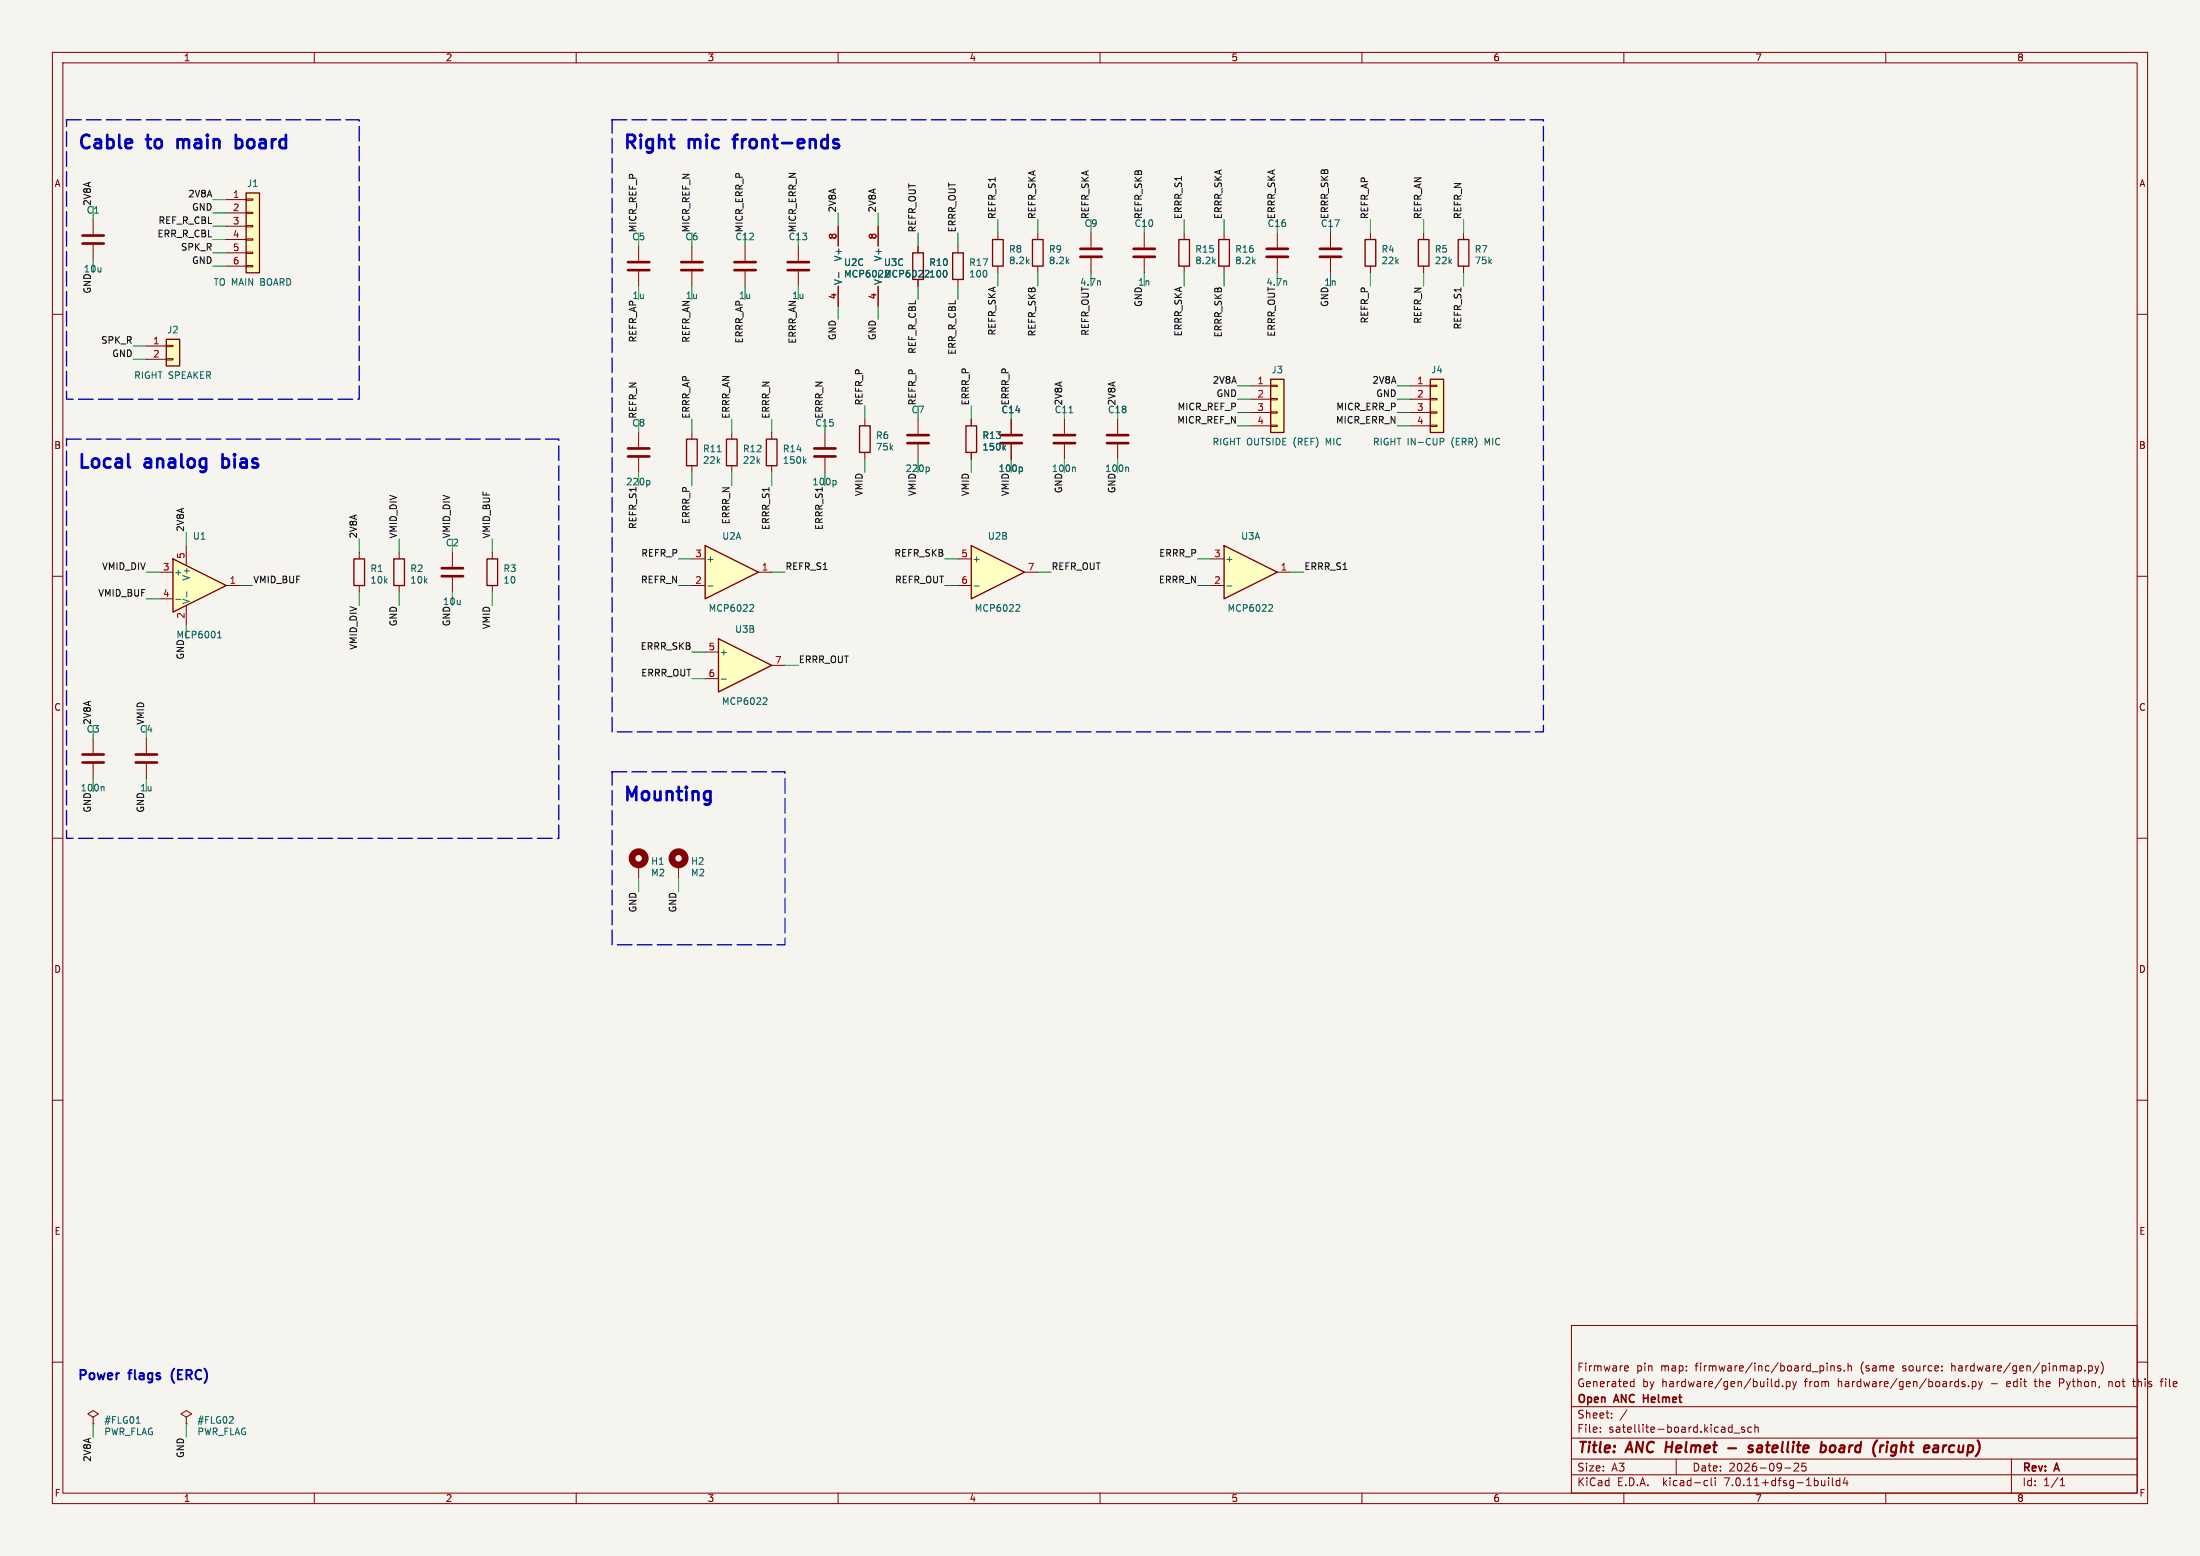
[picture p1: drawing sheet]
<svg xmlns="http://www.w3.org/2000/svg" width="420mm" height="297mm" viewBox="0 0 420 297" stroke-linecap="round" stroke-linejoin="round" font-family="sans-serif">
<path d="M0 0h420v297h-420z" fill="#f5f4ef" stroke="#f5f4ef" stroke-width=".19"/>
<g fill="none" stroke="#840000" stroke-width=".19">
<path d="M10 10h400v277h-400zM12 12h396v273h-396zM60 10v2M110 10v2M160 10v2M210 10v2M260 10v2M310 10v2M360 10v2M10 60h2M167.6 43.2v3.8M167.6 54.6v3.8"/>
<path d="M198.1 44.5v1.2M198.1 50.8v1.3M408 60h2M10 110h2M408 110h2M10 160h2M408 160h2M10 210h2M408 210h2M10 260h2M300 253h108v32h-108zM401.1 260a1.72 1.72 0 0 1 0 2.3"/>
<path d="M408 260h2M300 278.5h108M300 274.5h108M300 268.5h108M305.5 273.2v.2M305.5 272.5v.1M307.7 270.5v.2M307.7 269.8v.1M310.2 260.8l.5-.1 .2 .3-.7 .2M310.2 261.6h.6M310.6 269.1l-1.3 1.9M311.4 264.6h.5"/>
<path d="M311.4 263.8h.5M311.9 263.2v1.5M320 278.5v3M331 273.5h1.2M333 272.5l-.3-.1-.3 .2 .1 .2 .5 .2v.3h-.6M334.4 272.5l-.5-.1-.2 .3 .1 .6h.6M335 272.5l.2-.1 .4 .1 .1 .9M335 271.9v1.5M339.6 263.8l-.4-.1-.3 .3 .1 .6h.6M339.6 263.2v1.5M340.3 264.5v.2M341 263.8l.4-.1 .3 .3-.1 .6h-.6"/>
<path d="M341 263.7v1.5M342.2 263.7l.4 1M342.5 279.4l.6-.1 .2 .1 .1 .3-1 1.1h1M342.6 264.7l-.4 .5M342.9 263.7l-.3 1M344.7 279.3h-.7l-.1 .7 .3-.1h.5l.1 .2-.1 .5-.2 .2-.6-.2M348.8 260.2v.1M348.8 260.7v1M349.5 260.8l.2-.1 .4 .1 .1 .9M349.5 260.7v1M351.4 260.8l-.4-.1-.2 .2 .1 .2 .5 .2v.3h-.6M352.1 261.5v.2"/>
<path d="M352.8 260.8l.2-.1 .4 .1v.9M352.8 260.2v1.5M375.1 263.8l-.4-.1-.2 .2 .1 .2 .5 .2v.3h-.6M375.8 264.5v.2M376.5 263.8l.4-.1 .3 .3-.1 .6h-.6M376.5 263.7v1.5M377.7 263.7l.4 1M378.1 264.7l-.4 .5M378.4 263.7l-.3 1M384 278.5v6.5M388.3 263.7h.6M393.2 264h.5"/>
<path d="M393.7 263.2h-.5v1.5M397.3 260.8v.7M398 261.5v.2M398.7 260.8l.5-.1 .2 .3-.1 .6h-.6M398.7 260.7v1.5M399.9 260.7l.4 1M400.3 261.7l-.4 .5M400.7 260.7l-.4 1M402.6 263.7v1M403 263.7l-.4 .1M407.1 263.7h.6M407.3 263.2v1.3l.4 .2"/>
<path d="M412.4 263.7h.5M412.9 263.2l-.3 .2v1.3M60 285v2M110 285v2M160 285v2M210 285v2M260 285v2M300 281.5h108M310 285v2M325.6 282.6l.4 .1M326 283.5l-.4 .1M326.7 282.1v1.3l.2 .2"/>
<path d="M327.4 282.1v.1M327.4 282.6v1M340.7 280.2h1.2M349.1 282.1v.1M349.1 282.6v1M349.8 282.1v1.3l.2 .2M351.2 282.7l-.4-.1-.3 .3 .2 .6h.5M351.2 282.1v1.5M352.2 282l-.3 1.1h.9M352.6 282.6v1M360 285v2M393.3 283.6h.9"/>
<path d="M393.3 282.5l.4-.4v1.5"/>
</g>
<g fill="none" stroke="#840000" stroke-width=".4">
<path d="M329.9 276.4h1.5M334.6 276a.49 .49 0 0 0-.8 .3l.1 .1 .5 .1 .2 .3-.3 .4-.6-.1M335.5 276.5l-.1 .4 .2 .3M347.7 276h.7l.2 .3-.1 .5a.66 .66 0 0 1-.8 .4M347.8 275.2l-.3 2M350.1 275.9a.62 .62 0 0 0-.7 .4v.7a.52 .52 0 0 0 .7 .1M358.4 274.9l-.1 .1M360.3 275.9l-.2 1.3M360.3 275.2v.2M369.8 275.9l.2 .3-.1 1M370 276.3l-.2 .1M371 275.9l-.1 1.3"/>
<path d="M371.6 275.9l-.4 .1-.2 .3"/>
</g>
<path d="M313.8 266.2v1.5M313.8 266.9h.8" fill="none" stroke="#840000" stroke-width=".3"/>
<path d="M197.1 45.7h2v5.1h-2z" fill="none" stroke="#840000" stroke-width=".25"/>
<path d="M176.8 51.6h.3M177.3 52.2l-.7 .7h.7" fill="none" stroke="#006464" stroke-width=".19"/>
<path d="M137.2 121.9l10.1 5.1-10.1 5.1z" fill="#ffffc2"/>
<path d="M174.2 48.3h2.1v5h-2.1zM137.2 121.9l10.1 5.1-10.1 5.1z" fill="none" stroke="#840000" stroke-width=".25"/>
<path d="M175.3 47v1.3M175.3 53.3v1.3M208.3 44.5v2.7M208.3 49.3v2.8M213.4 80v2.8M213.4 84.8v2.8M134.6 124.5h2.6M134.6 129.5h2.6M147.3 127h2.6" fill="none" stroke="#840000" stroke-width=".19"/>
<path d="M210 53.7l.1 .7M215.3 89.2l.1 .1v.7M137.7 129.6h1M145.9 133.2h.4l.1 .4-.8 .9h.8" fill="none" stroke="#006464" stroke-width=".19"/>
<path d="M206.2 49h4.1M206.2 47.5h4.1M211.3 84.6h4.1M211.3 83.1h4.1" fill="none" stroke="#840000" stroke-width=".51"/>
<path d="M185.4 104.1l10.2 5.1-10.2 5.1z" fill="#ffffc2"/>
<path d="M185.4 104.1l10.2 5.1-10.2 5.1z" fill="none" stroke="#840000" stroke-width=".25"/>
<path d="M182.9 106.7h2.5M182.9 111.8h2.5M195.6 109.2h2.5" fill="none" stroke="#840000" stroke-width=".19"/>
<path d="M185.9 111.9h1M194.1 115.4l.5 .1 .1 .3-.8 .9h.8" fill="none" stroke="#006464" stroke-width=".19"/>
<path d="M233.7 104.1l10.1 5.1-10.1 5.1z" fill="#ffffc2"/>
<path d="M47 36.8h2.5v15.3h-2.5zM181.9 48.3h2v5h-2zM189.5 45.7h2v5.1h-2zM278.4 45.7h2v5.1h-2zM31.7 64.8h2.6v5.1h-2.6zM242.6 72.4h2.5v10.2h-2.5zM273 72.4h2.6v10.2h-2.6zM138.7 83.8h2v5.1h-2zM146.3 83.8h2v5.1h-2zM164.1 81.3h2v5.1h-2zM184.4 81.3h2v5.1h-2zM233.7 104.1l10.1 5.1-10.1 5.1z" fill="none" stroke="#840000" stroke-width=".25"/>
<g fill="none" stroke="#840000" stroke-width=".19">
<path d="M43.2 38.1h3.8M47 38h1.3v.2h-1.3zM43.2 40.6h3.8M43.2 43.2h3.8M43.2 45.7h3.8M43.2 48.3h3.8M43.2 50.8h3.8M47 50.7h1.3v.2h-1.3zM47 48.1h1.3v.3h-1.3zM47 45.6h1.3v.2h-1.3zM47 43.1h1.3v.2h-1.3zM47 40.5h1.3v.3h-1.3z"/>
<path d="M121.9 47v2.8M121.9 51.8v2.8M182.9 47v1.3M182.9 53.3v1.3M190.5 44.5v1.2M190.5 50.8v1.3M218.4 44.5v2.7M218.4 49.3v2.8M279.4 44.5v1.2M279.4 50.8v1.3M27.9 66h3.8M27.9 68.6h3.8"/>
<path d="M31.7 68.5h1.3v.2h-1.3zM31.7 65.9h1.3v.3h-1.3zM238.8 73.7h3.8M238.8 76.2h3.8M238.8 78.7h3.8M242.6 78.6h1.2v.3h-1.2zM242.6 76.1h1.2v.2h-1.2zM242.6 73.5h1.2v.3h-1.2zM269.2 73.7h3.8M269.2 76.2h3.8M269.2 78.7h3.8M273 78.6h1.3v.3h-1.3z"/>
<path d="M273 76.1h1.3v.2h-1.3zM273 73.5h1.3v.3h-1.3zM139.7 82.6v1.2M139.7 88.9v1.3M147.3 82.6v1.2M147.3 88.9v1.3M157.5 82.6v2.7M157.5 87.4v2.8M165.1 80v1.3M165.1 86.4v1.2M175.3 80v2.8M175.3 84.8v2.8"/>
<path d="M185.4 80v1.3M185.4 86.4v1.2M238.8 81.3h3.8M242.6 81.2h1.2v.2h-1.2zM269.2 81.3h3.8M273 81.2h1.3v.2h-1.3zM231.1 111.8h2.6M231.1 106.7h2.6M243.8 109.2h2.6"/>
</g>
<path d="M153.5 88l.4 .4M153.9 87.6l-.5 .5M159.4 91.7l.2 .2v.4l-.2 .2M177.2 89.2l.2 .2v.4l-.2 .2M191.6 85.4l.4 .5M192 85.1l-.5 .4M274.9 83.7h.5l.3 .2-.2 .4h-.6M234.2 111.9h1M242.4 115.4l.4 .1 .1 .3-.8 .9h.8" fill="none" stroke="#006464" stroke-width=".19"/>
<path d="M119.9 51.6h4.1M119.9 50h4.1M216.4 49h4.1M216.4 47.5h4.1M155.4 87.1h4.1M155.4 85.6h4.1M173.2 84.6h4.1M173.2 83.1h4.1" fill="none" stroke="#840000" stroke-width=".51"/>
<g fill="#ffffc2" stroke="#ffffc2" stroke-width=".19">
<path d="M47 36.8h2.5v15.3h-2.5z"/>
<path d="M242.6 72.4h2.5v10.2h-2.5z"/>
<path d="M273 72.4h2.6v10.2h-2.6z"/>
<path d="M31.7 64.8h2.6v5.1h-2.6z"/>
</g>
<path d="M134.6 104.1l10.2 5.1-10.2 5.1z" fill="#ffffc2"/>
<path d="M131.1 83.8h2v5.1h-2zM134.6 104.1l10.2 5.1-10.2 5.1z" fill="none" stroke="#840000" stroke-width=".25"/>
<g fill="none" stroke="#840000" stroke-width=".19">
<path d="M17.8 41.9v2.8M17.8 46.7v2.8M132.1 47v2.8M132.1 51.8v2.8M142.2 47v2.8M142.2 51.8v2.8M152.4 47v2.8M152.4 51.8v2.8M160 43.2v3.8M160 54.6v3.8M121.9 82.6v2.7M121.9 87.4v2.8"/>
<path d="M132.1 82.6v1.2M132.1 88.9v1.3M193 80v2.8M193 84.8v2.8M203.2 80v2.8M203.2 84.8v2.8M132.1 111.8h2.5M132.1 106.7h2.5M144.8 109.2h2.5M129.5 165.1v2.5M35.6 270.5l1-.6-1-.7-1.1 .7 1.1 .6v1.3M35.6 271.8h.1"/>
</g>
<path d="M160.1 52v1M204.1 78.8h.7M123.8 91.7l.3 .2v.4l-.3 .2M136.9 86.2h.8M194.9 89.2l.3 .2v.4l-.3 .2M205.1 89.2l.2 .1v.7M135.1 111.9h1M143.3 115.4l.5 .1 .1 .3-.8 .9h.8M43.7 271.7h.8M44.5 270.5v.4" fill="none" stroke="#006464" stroke-width=".19"/>
<g fill="none" stroke="#840000" stroke-width=".51">
<path d="M15.7 46.5h4.1M15.7 45h4.1M130 51.6h4.1M130 50h4.1M140.2 51.6h4.1M140.2 50h4.1M150.4 51.6h4M150.4 50h4M119.9 87.1h4.1M119.9 85.6h4.1M191 84.6h4.1M191 83.1h4.1"/>
<path d="M201.2 84.6h4M201.2 83.1h4"/>
</g>
<circle cx="129.5" cy="163.8" r="1.27" fill="none" stroke="#840000" stroke-width="1.3"/>
<path d="M33 106.7l10.2 5.1-10.2 5z" fill="#ffffc2"/>
<path d="M225 45.7h2.1v5.1h-2.1zM232.7 45.7h2v5.1h-2zM260.6 45.7h2v5.1h-2zM270.8 45.7h2v5.1h-2zM33 106.7l10.2 5.1-10.2 5zM67.6 106.7h2v5.1h-2zM75.2 106.7h2v5.1h-2zM93 106.7h2v5.1h-2z" fill="none" stroke="#840000" stroke-width=".25"/>
<g fill="none" stroke="#840000" stroke-width=".19">
<path d="M160 43.2v3.8M160 54.6v3.8M167.6 43.2v3.8M167.6 54.6v3.8M175.3 47v1.3M175.3 53.3v1.3M226.1 44.5v1.2M226.1 50.8v1.3M233.7 44.5v1.2M233.7 50.8v1.3M243.8 44.5v2.7M243.8 49.3v2.8"/>
<path d="M254 44.5v2.7M254 49.3v2.8M261.6 44.5v1.2M261.6 50.8v1.3M271.8 44.5v1.2M271.8 50.8v1.3M185.4 80v1.3M185.4 86.4v1.2M193 80v2.8M193 84.8v2.8M30.5 109.2h2.5M30.5 114.3h2.5"/>
<path d="M35.6 104.1v3.9M35.6 115.6v3.8M43.2 111.8h2.5M68.6 105.4v1.3M68.6 111.8v1.2M76.2 105.4v1.3M76.2 111.8v1.2M86.4 105.4v2.8M86.4 110.2v2.8M94 105.4v1.3M94 111.8v1.2M17.8 141v2.8"/>
<path d="M17.8 145.8v2.8M27.9 141v2.8M27.9 145.8v2.8M121.9 165.1v2.5M17.8 270.5l1-.6-1-.7-1 .7 1 .6v1.3M17.8 271.8h.1"/>
</g>
<g fill="none" stroke="#006464" stroke-width=".19">
<path d="M160.1 52v1M176.8 51.6h.3M177.3 52.2l-.7 .7h.7M245.6 53.7v.7M191.6 85.4l.4 .5M192 85.1l-.5 .4M194.9 89.2l.3 .2v.4l-.3 .2M33.5 114.4h1M35.7 113v1M41.5 121.8h.8M41.7 120.8l.2-.3v1.3M19.7 150.1l.2 .2v.7"/>
<path d="M26 271.7h.7"/>
</g>
<path d="M241.8 49h4.1M241.8 47.5h4.1M252 49h4M252 47.5h4M84.3 110h4.1M84.3 108.5h4.1M15.7 145.5h4.1M15.7 144h4.1M25.9 145.5h4.1M25.9 144h4.1" fill="none" stroke="#840000" stroke-width=".51"/>
<circle cx="121.9" cy="163.8" r="1.27" fill="none" stroke="#840000" stroke-width="1.3"/>
<path d="M33.9 26.6v1.7M34 26.7l-.1 .1M45 25.7v2.6M45 26.7l.8-.1 .3 .2M46.1 28l-.3 .3-.8-.1M139.9 26.6h.9M159.8 27.4l.4 .4-.1 .4-.3 .1M159.8 26.6l.3 .1M42.5 86.7v2.5M42.5 89.1l.2 .1M42.7 87.5l-.2 .2" fill="none" stroke="#0000c2" stroke-width=".51"/>
<path d="M12.7 22.9h55.9v53.3h-55.9v-53.3M116.8 22.9h177.8v116.8h-177.8v-116.8M12.7 83.8h94v76.2h-94v-76.2M116.8 147.3h33.1v33h-33.1v-33" fill="none" stroke="#0000c2" stroke-width=".25" stroke-dasharray="2.8 1"/>
<g fill="none" stroke="#009600" stroke-width=".19">
<path d="M17.8 39.4v2.5M40.6 38.1h2.6M17.8 49.5v2.6M40.6 43.2h2.6M40.6 40.6h2.6M40.6 50.8h2.6M40.6 48.3h2.6M40.6 45.7h2.6M121.9 44.5v2.5M121.9 54.6v2.6M132.1 44.5v2.5M132.1 54.6v2.6"/>
<path d="M142.2 44.5v2.5M142.2 54.6v2.6M152.4 44.5v2.5M152.4 54.6v2.6M160 40.6v2.6M160 58.4v2.6M167.6 40.6v2.6M167.6 58.4v2.6M175.3 44.5v2.5M175.3 54.6v2.6M182.9 44.5v2.5M182.9 54.6v2.6"/>
<path d="M190.5 41.9v2.6M190.5 52.1v2.5M198.1 41.9v2.6M198.1 52.1v2.5M208.3 41.9v2.6M208.3 52.1v2.5M218.4 41.9v2.6M218.4 52.1v2.5M226.1 41.9v2.6M226.1 52.1v2.5M233.7 41.9v2.6M233.7 52.1v2.5"/>
<path d="M243.8 41.9v2.6M243.8 52.1v2.5M254 41.9v2.6M254 52.1v2.5M261.6 41.9v2.6M261.6 52.1v2.5M271.8 41.9v2.6M271.8 52.1v2.5M279.4 41.9v2.6M279.4 52.1v2.5M25.4 68.6h2.5M25.4 66h2.5"/>
<path d="M165.1 77.5v2.5M175.3 77.5v2.5M185.4 77.5v2.5M193 77.5v2.5M203.2 77.5v2.5M213.4 77.5v2.5M236.2 76.2h2.6M236.2 73.7h2.6M236.2 78.7h2.6M266.7 76.2h2.5M266.7 73.7h2.5M266.7 78.7h2.5"/>
<path d="M121.9 80v2.6M121.9 90.2v2.5M132.1 80v2.6M132.1 90.2v2.5M139.7 80v2.6M139.7 90.2v2.5M147.3 80v2.6M147.3 90.2v2.5M157.5 80v2.6M157.5 90.2v2.5M165.1 87.6v2.6M175.3 87.6v2.6"/>
<path d="M185.4 87.6v2.6M193 87.6v2.6M203.2 87.6v2.6M213.4 87.6v2.6M236.2 81.3h2.6M266.7 81.3h2.5M27.9 109.2h2.6M27.9 114.3h2.6M35.6 101.6v2.5M35.6 119.4v2.5M45.7 111.8h2.6M68.6 102.9v2.5"/>
<path d="M68.6 113v2.6M76.2 102.9v2.5M76.2 113v2.6M86.4 102.9v2.5M86.4 113v2.6M94 102.9v2.5M94 113v2.6M129.5 106.7h2.6M129.5 111.8h2.6M147.3 109.2h2.6M180.3 106.7h2.6M180.3 111.8h2.6"/>
<path d="M198.1 109.2h2.6M228.6 106.7h2.5M228.6 111.8h2.5M246.4 109.2h2.5M17.8 138.4v2.6M27.9 138.4v2.6M132.1 124.5h2.5M132.1 129.5h2.5M149.9 127h2.5M17.8 148.6v2.5M27.9 148.6v2.5M121.9 167.6v2.6"/>
<path d="M129.5 167.6v2.6M17.8 271.8v2.5M35.6 271.8v2.5"/>
</g>
<g font-size="3.5" fill="#0000c2">
<text x="14.7" y="28.6">Cable</text>
<text x="28.3" y="28.6">to</text>
<text x="35" y="28.6">main</text>
<text x="47.1" y="28.6">board</text>
<text x="118.8" y="28.6">Right</text>
<text x="131.6" y="28.6">mic</text>
<text x="141.3" y="28.6">front-ends</text>
<text x="14.7" y="89.6">Local</text>
<text x="27.8" y="89.6">analog</text>
<text x="43.6" y="89.6">bias</text>
<text x="118.8" y="153.1">Mounting</text>
</g>
<g font-size="2.8" fill="#840000">
<text x="301" y="277.9">Title:</text>
<text x="310.6" y="277.9">ANC Helmet</text>
<text x="336.3" y="277.9">satellite</text>
<text x="350.8" y="277.9">board</text>
<text x="361.6" y="277.9">(right</text>
<text x="372.2" y="277.9">earcup)</text>
</g>
<g font-size="2.5" fill="#0000c2">
<text x="14.7" y="263.5">Power</text>
<text x="24.8" y="263.5">flags</text>
<text x="33.5" y="263.5">(ERC)</text>
</g>
<g font-size="2.1" fill="#840000">
<text x="301" y="262">Firmware</text>
<text x="312.4" y="262">pin</text>
<text x="317.1" y="262">map:</text>
<text x="323.8" y="262">firmware/inc/board_pins.h</text>
<text x="355.5" y="262">(same</text>
<text x="363.6" y="262">source:</text>
<text x="373.1" y="262">hardware/gen/pinmap.py)</text>
<text x="301" y="268.2">Open</text>
<text x="301" y="265">Generated</text>
<text x="308.3" y="268.2">ANC</text>
<text x="313.5" y="265">by</text>
<text x="314.4" y="268.2">Helmet</text>
<text x="317.3" y="265">hardware/gen/build.py</text>
<text x="344.7" y="265">from</text>
<text x="351.1" y="265">hardware/gen/boards.py</text>
<text x="380.5" y="265">-</text>
<text x="383.6" y="265">edit</text>
<text x="389.2" y="265">the</text>
<text x="394" y="265">Python,</text>
<text x="403.5" y="265">not</text>
<text x="408.4" y="265">this</text>
<text x="413.9" y="265">file</text>
<text x="301" y="273.7">File:</text>
<text x="301" y="271">Sheet:</text>
<text x="307.1" y="273.7">satellite-board.kicad_sch</text>
<text x="301" y="281.1">Size:</text>
<text x="307.6" y="281.1">A3</text>
<text x="323" y="281.1">Date:</text>
<text x="330" y="281.1">2026-09-25</text>
<text x="386" y="281.3">Rev:</text>
<text x="392.4" y="281.3">A</text>
<text x="301" y="283.9">KiCad</text>
<text x="308.7" y="283.9">E.D.A.</text>
<text x="317.6" y="283.9">kicad-cli</text>
<text x="329.5" y="283.9">7.0.11+dfsg-1build4</text>
<text x="386" y="283.9">Id:</text>
<text x="390.1" y="283.9">1/1</text>
</g>
<g font-size="1.8" fill="#840000">
<text x="35" y="11.9">1</text>
<text x="85" y="11.9">2</text>
<text x="135" y="11.9">3</text>
<text x="185" y="11.9">4</text>
<text x="235" y="11.9">5</text>
<text x="285" y="11.9">6</text>
<text x="335" y="11.9">7</text>
<text x="385" y="11.9">8</text>
<text x="10.3" y="35.9">A</text>
<text x="408.3" y="35.9">A</text>
<text x="10.3" y="85.9">B</text>
<text x="408.2" y="85.9">B</text>
<text x="10.3" y="135.9">C</text>
<text x="408.2" y="135.9">C</text>
<text x="10.3" y="185.9">D</text>
<text x="408.2" y="185.9">D</text>
<text x="10.3" y="235.9">E</text>
<text x="408.3" y="235.9">E</text>
<text x="10.3" y="285.9">F</text>
<text x="35" y="286.9">1</text>
<text x="85" y="286.9">2</text>
<text x="135" y="286.9">3</text>
<text x="185" y="286.9">4</text>
<text x="235" y="286.9">5</text>
<text x="285" y="286.9">6</text>
<text x="335" y="286.9">7</text>
<text x="385" y="286.9">8</text>
<text x="408.3" y="285.9">F</text>
</g>
<g font-size="1.8" fill="#006464">
<text x="47.1" y="35.9">J1</text>
<text x="16.4" y="41">C1</text>
<text x="120.6" y="46.1">C5</text>
<text x="130.7" y="46.1">C6</text>
<text x="140.3" y="46.1">C12</text>
<text x="150.5" y="46.1">C13</text>
<text x="206.9" y="43.5">C9</text>
<text x="216.5" y="43.5">C10</text>
<text x="241.9" y="43.5">C16</text>
<text x="252.1" y="43.5">C17</text>
<text x="160.9" y="50" transform="rotate(-90 160.9 50)">V+</text>
<text x="161" y="51">U2C</text>
<text x="161" y="53.2">MCP6022MCP6022</text>
<text x="168.5" y="50" transform="rotate(-90 168.5 50)">V+</text>
<text x="168.6" y="51">U3C</text>
<text x="177.3" y="53.2">100</text>
<text x="177.3" y="51">R10</text>
<text x="184.9" y="53.2">100</text>
<text x="184.9" y="51">R17</text>
<text x="192.5" y="48.4">R8</text>
<text x="192.5" y="50.6">8.2k</text>
<text x="200.1" y="48.4">R9</text>
<text x="200.1" y="50.6">8.2k</text>
<text x="228.1" y="50.6">8.2k</text>
<text x="228.1" y="48.4">R15</text>
<text x="235.7" y="50.6">8.2k</text>
<text x="235.7" y="48.4">R16</text>
<text x="263.6" y="48.4">R4</text>
<text x="263.6" y="50.6">22k</text>
<text x="273.8" y="48.4">R5</text>
<text x="273.8" y="50.6">22k</text>
<text x="281.4" y="48.4">R7</text>
<text x="281.4" y="50.6">75k</text>
<text x="40.7" y="54.7">TO MAIN BOARD</text>
<text x="130.8" y="57.3">1u</text>
<text x="151.1" y="57.3">1u</text>
<text x="160.9" y="54.5" transform="rotate(-90 160.9 54.5)">V-</text>
<text x="168.5" y="54.5" transform="rotate(-90 168.5 54.5)">V-</text>
<text x="31.8" y="63.8">J2</text>
<text x="242.6" y="71.5">J3</text>
<text x="273.1" y="71.5">J4</text>
<text x="25.5" y="72.5">RIGHT SPEAKER</text>
<text x="120.6" y="81.6">C8</text>
<text x="155.5" y="81.6">C15</text>
<text x="167.1" y="84">R6</text>
<text x="173.9" y="79.1">C7</text>
<text x="187.4" y="84">R13</text>
<text x="191.1" y="79.1">C14</text>
<text x="201.3" y="79.1">C11</text>
<text x="211.4" y="79.1">C18</text>
<text x="134.1" y="88.7">22k</text>
<text x="134.1" y="86.5">R11</text>
<text x="141.7" y="88.7">22k</text>
<text x="141.7" y="86.5">R12</text>
<text x="149.3" y="86.5">R14</text>
<text x="149.3" y="88.7">150k</text>
<text x="167.1" y="86.2">75k</text>
<text x="187.4" y="86.2">150k</text>
<text x="231.4" y="85.2">RIGHT OUTSIDE (REF)</text>
<text x="253.4" y="85.2">MIC</text>
<text x="262" y="85.2">RIGHT IN-CUP</text>
<text x="277.2" y="85.2">(ERR)</text>
<text x="283.7" y="85.2">MIC</text>
<text x="172.8" y="90.3">220p</text>
<text x="190.5" y="90.3">100p</text>
<text x="192.7" y="94.8" transform="rotate(-90 192.7 94.8)">VMID</text>
<text x="36.7" y="103.2">U1</text>
<text x="85" y="104.5">C2</text>
<text x="134.7" y="107.5">+</text>
<text x="137.8" y="103.2">U2A</text>
<text x="185.5" y="107.5">+</text>
<text x="188.5" y="103.2">U2B</text>
<text x="233.8" y="107.5">+</text>
<text x="236.8" y="103.2">U3A</text>
<text x="33.1" y="110.1">+</text>
<text x="36.4" y="110.9" transform="rotate(-90 36.4 110.9)">V+</text>
<text x="70.6" y="109.4">R1</text>
<text x="70.6" y="111.6">10k</text>
<text x="78.2" y="109.4">R2</text>
<text x="78.2" y="111.6">10k</text>
<text x="96" y="109.4">R3</text>
<text x="96" y="111.6">10</text>
<text x="36.4" y="115.4" transform="rotate(-90 36.4 115.4)">V-</text>
<text x="135.2" y="117">MCP6022</text>
<text x="186" y="117">MCP6022</text>
<text x="234.2" y="117">MCP6022</text>
<text x="33.6" y="122">MCP6001</text>
<text x="137.3" y="125.3">+</text>
<text x="140.2" y="121">U3B</text>
<text x="137.7" y="134.7">MCP6022</text>
<text x="16.4" y="140">C3</text>
<text x="26.6" y="140">C4</text>
<text x="124.2" y="167.5">M2</text>
<text x="124.2" y="165.3">H1</text>
<text x="131.8" y="167.5">M2</text>
<text x="131.8" y="165.3">H2</text>
<text x="19.8" y="271.9">#FLG01</text>
<text x="19.8" y="274.1">PWR_FLAG</text>
<text x="37.6" y="271.9">#FLG02</text>
<text x="37.6" y="274.1">PWR_FLAG</text>
</g>
<g font-size="1.8" fill="#0f0f0f">
<text x="17.4" y="39.4" transform="rotate(-90 17.4 39.4)">2V8A</text>
<text x="35.8" y="37.7">2V8A</text>
<text x="36.6" y="40.3">GND</text>
<text x="159.7" y="40.6" transform="rotate(-90 159.7 40.6)">2V8A</text>
<text x="167.3" y="40.6" transform="rotate(-90 167.3 40.6)">2V8A</text>
<text x="190.2" y="41.9" transform="rotate(-90 190.2 41.9)">REFR_S1</text>
<text x="197.8" y="41.9" transform="rotate(-90 197.8 41.9)">REFR_SKA</text>
<text x="207.9" y="41.9" transform="rotate(-90 207.9 41.9)">REFR_SKA</text>
<text x="218.1" y="41.9" transform="rotate(-90 218.1 41.9)">REFR_SKB</text>
<text x="225.7" y="41.9" transform="rotate(-90 225.7 41.9)">ERRR_S1</text>
<text x="233.3" y="41.9" transform="rotate(-90 233.3 41.9)">ERRR_SKA</text>
<text x="243.5" y="41.9" transform="rotate(-90 243.5 41.9)">ERRR_SKA</text>
<text x="253.7" y="41.9" transform="rotate(-90 253.7 41.9)">ERRR_SKB</text>
<text x="261.3" y="41.9" transform="rotate(-90 261.3 41.9)">REFR_AP</text>
<text x="271.4" y="41.9" transform="rotate(-90 271.4 41.9)">REFR_AN</text>
<text x="279" y="41.9" transform="rotate(-90 279 41.9)">REFR_N</text>
<text x="30" y="45.4">ERR_R_CBL</text>
<text x="30.2" y="42.8">REF_R_CBL</text>
<text x="34.4" y="47.9">SPK_R</text>
<text x="121.6" y="44.4" transform="rotate(-90 121.6 44.4)">MICR_REF_P</text>
<text x="131.7" y="44.4" transform="rotate(-90 131.7 44.4)">MICR_REF_N</text>
<text x="141.9" y="44.4" transform="rotate(-90 141.9 44.4)">MICR_ERR_P</text>
<text x="152.1" y="44.4" transform="rotate(-90 152.1 44.4)">MICR_ERR_N</text>
<text x="174.9" y="44.4" transform="rotate(-90 174.9 44.4)">REFR_OUT</text>
<text x="182.5" y="44.4" transform="rotate(-90 182.5 44.4)">ERRR_OUT</text>
<text x="15.9" y="52.2">10u</text>
<text x="36.6" y="50.5">GND</text>
<text x="17.4" y="56.1" transform="rotate(-90 17.4 56.1)">GND</text>
<text x="120.6" y="57.3">1u</text>
<text x="141" y="57.3">1u</text>
<text x="206.1" y="54.7">4.7n</text>
<text x="217.2" y="54.7">1n</text>
<text x="218.1" y="58.7" transform="rotate(-90 218.1 58.7)">GND</text>
<text x="241.7" y="54.7">4.7n</text>
<text x="252.7" y="54.7">1n</text>
<text x="253.7" y="58.7" transform="rotate(-90 253.7 58.7)">GND</text>
<text x="19.2" y="65.7">SPK_R</text>
<text x="121.6" y="65.5" transform="rotate(-90 121.6 65.5)">REFR_AP</text>
<text x="131.7" y="65.5" transform="rotate(-90 131.7 65.5)">REFR_AN</text>
<text x="141.9" y="65.6" transform="rotate(-90 141.9 65.6)">ERRR_AP</text>
<text x="152.1" y="65.7" transform="rotate(-90 152.1 65.7)">ERRR_AN</text>
<text x="159.7" y="65" transform="rotate(-90 159.7 65)">GND</text>
<text x="167.3" y="65" transform="rotate(-90 167.3 65)">GND</text>
<text x="190.2" y="64.1" transform="rotate(-90 190.2 64.1)">REFR_SKA</text>
<text x="197.8" y="64.3" transform="rotate(-90 197.8 64.3)">REFR_SKB</text>
<text x="207.9" y="64.2" transform="rotate(-90 207.9 64.2)">REFR_OUT</text>
<text x="225.7" y="64.3" transform="rotate(-90 225.7 64.3)">ERRR_SKA</text>
<text x="233.3" y="64.5" transform="rotate(-90 233.3 64.5)">ERRR_SKB</text>
<text x="243.5" y="64.4" transform="rotate(-90 243.5 64.4)">ERRR_OUT</text>
<text x="261.3" y="61.8" transform="rotate(-90 261.3 61.8)">REFR_P</text>
<text x="271.4" y="61.9" transform="rotate(-90 271.4 61.9)">REFR_N</text>
<text x="279" y="63" transform="rotate(-90 279 63)">REFR_S1</text>
<text x="21.3" y="68.2">GND</text>
<text x="174.9" y="67.6" transform="rotate(-90 174.9 67.6)">REF_R_CBL</text>
<text x="182.5" y="67.8" transform="rotate(-90 182.5 67.8)">ERR_R_CBL</text>
<text x="164.8" y="77.5" transform="rotate(-90 164.8 77.5)">REFR_P</text>
<text x="174.9" y="77.5" transform="rotate(-90 174.9 77.5)">REFR_P</text>
<text x="185.1" y="77.5" transform="rotate(-90 185.1 77.5)">ERRR_P</text>
<text x="192.7" y="77.5" transform="rotate(-90 192.7 77.5)">ERRR_P</text>
<text x="202.9" y="77.5" transform="rotate(-90 202.9 77.5)">2V8A</text>
<text x="213" y="77.5" transform="rotate(-90 213 77.5)">2V8A</text>
<text x="231.4" y="73.3">2V8A</text>
<text x="232.1" y="75.9">GND</text>
<text x="261.9" y="73.3">2V8A</text>
<text x="262.6" y="75.9">GND</text>
<text x="121.6" y="80" transform="rotate(-90 121.6 80)">REFR_N</text>
<text x="131.7" y="80" transform="rotate(-90 131.7 80)">ERRR_AP</text>
<text x="139.4" y="80" transform="rotate(-90 139.4 80)">ERRR_AN</text>
<text x="147" y="80" transform="rotate(-90 147 80)">ERRR_N</text>
<text x="157.1" y="80" transform="rotate(-90 157.1 80)">ERRR_N</text>
<text x="224.6" y="80.9">MICR_REF_N</text>
<text x="224.7" y="78.4">MICR_REF_P</text>
<text x="254.9" y="80.9">MICR_ERR_N</text>
<text x="255" y="78.4">MICR_ERR_P</text>
<text x="119.4" y="92.8">220p</text>
<text x="155" y="92.8">100p</text>
<text x="164.8" y="94.8" transform="rotate(-90 164.8 94.8)">VMID</text>
<text x="174.9" y="94.8" transform="rotate(-90 174.9 94.8)">VMID</text>
<text x="185.1" y="94.8" transform="rotate(-90 185.1 94.8)">VMID</text>
<text x="200.7" y="90.3">100n</text>
<text x="202.9" y="94.2" transform="rotate(-90 202.9 94.2)">GND</text>
<text x="210.9" y="90.3">100n</text>
<text x="213" y="94.2" transform="rotate(-90 213 94.2)">GND</text>
<text x="35.2" y="101.6" transform="rotate(-90 35.2 101.6)">2V8A</text>
<text x="121.6" y="101.1" transform="rotate(-90 121.6 101.1)">REFR_S1</text>
<text x="131.7" y="100.1" transform="rotate(-90 131.7 100.1)">ERRR_P</text>
<text x="139.4" y="100.2" transform="rotate(-90 139.4 100.2)">ERRR_N</text>
<text x="147" y="101.3" transform="rotate(-90 147 101.3)">ERRR_S1</text>
<text x="157.1" y="101.3" transform="rotate(-90 157.1 101.3)">ERRR_S1</text>
<text x="68.2" y="102.9" transform="rotate(-90 68.2 102.9)">2V8A</text>
<text x="75.9" y="102.9" transform="rotate(-90 75.9 102.9)">VMID_DIV</text>
<text x="86" y="102.9" transform="rotate(-90 86 102.9)">VMID_DIV</text>
<text x="93.6" y="102.9" transform="rotate(-90 93.6 102.9)">VMID_BUF</text>
<text x="122.3" y="106.3">REFR_P</text>
<text x="170.6" y="106.3">REFR_SKB</text>
<text x="221.2" y="106.3">ERRR_P</text>
<text x="18.7" y="114">VMID_BUF</text>
<text x="19.4" y="108.9">VMID_DIV</text>
<text x="48.3" y="111.4">VMID_BUF</text>
<text x="122.3" y="111.4">REFR_N</text>
<text x="149.9" y="108.9">REFR_S1</text>
<text x="170.8" y="111.4">REFR_OUT</text>
<text x="200.7" y="108.9">REFR_OUT</text>
<text x="221.1" y="111.4">ERRR_N</text>
<text x="248.9" y="108.9">ERRR_S1</text>
<text x="75.9" y="119.6" transform="rotate(-90 75.9 119.6)">GND</text>
<text x="84.5" y="115.7">10u</text>
<text x="86" y="119.6" transform="rotate(-90 86 119.6)">GND</text>
<text x="35.2" y="126" transform="rotate(-90 35.2 126)">GND</text>
<text x="68.2" y="124.1" transform="rotate(-90 68.2 124.1)">VMID_DIV</text>
<text x="93.6" y="120.2" transform="rotate(-90 93.6 120.2)">VMID</text>
<text x="122.2" y="124.1">ERRR_SKB</text>
<text x="122.3" y="129.2">ERRR_OUT</text>
<text x="152.4" y="126.7">ERRR_OUT</text>
<text x="17.4" y="138.4" transform="rotate(-90 17.4 138.4)">2V8A</text>
<text x="27.6" y="138.4" transform="rotate(-90 27.6 138.4)">VMID</text>
<text x="15.3" y="151.3">100n</text>
<text x="17.4" y="155.2" transform="rotate(-90 17.4 155.2)">GND</text>
<text x="26.7" y="151.3">1u</text>
<text x="27.6" y="155.2" transform="rotate(-90 27.6 155.2)">GND</text>
<text x="121.6" y="174.3" transform="rotate(-90 121.6 174.3)">GND</text>
<text x="129.2" y="174.3" transform="rotate(-90 129.2 174.3)">GND</text>
<text x="17.4" y="279.1" transform="rotate(-90 17.4 279.1)">2V8A</text>
<text x="35.2" y="278.4" transform="rotate(-90 35.2 278.4)">GND</text>
</g>
<g font-size="1.8" fill="#a90000">
<text x="44.4" y="37.8">1</text>
<text x="44.4" y="40.4">2</text>
<text x="44.4" y="42.9">3</text>
<text x="44.4" y="45.5">4</text>
<text x="159.8" y="45.8" transform="rotate(-90 159.8 45.8)">8</text>
<text x="167.4" y="45.8" transform="rotate(-90 167.4 45.8)">8</text>
<text x="44.4" y="48">5</text>
<text x="44.4" y="50.5">6</text>
<text x="159.8" y="57.2" transform="rotate(-90 159.8 57.2)">4</text>
<text x="167.4" y="57.2" transform="rotate(-90 167.4 57.2)">4</text>
<text x="29.1" y="65.8">1</text>
<text x="29.1" y="68.3">2</text>
<text x="240" y="73.4">1</text>
<text x="240" y="75.9">2</text>
<text x="270.4" y="73.4">1</text>
<text x="270.4" y="75.9">2</text>
<text x="240" y="78.5">3</text>
<text x="240" y="81">4</text>
<text x="270.4" y="78.5">3</text>
<text x="270.4" y="81">4</text>
<text x="35.3" y="106.8" transform="rotate(-90 35.3 106.8)">5</text>
<text x="132.6" y="106.4">3</text>
<text x="183.4" y="106.4">5</text>
<text x="231.7" y="106.4">3</text>
<text x="31" y="109">3</text>
<text x="43.7" y="111.5">1</text>
<text x="132.6" y="111.5">2</text>
<text x="145.3" y="109">1</text>
<text x="183.4" y="111.5">6</text>
<text x="196.1" y="109">7</text>
<text x="231.7" y="111.5">2</text>
<text x="244.4" y="109">1</text>
<text x="31" y="114">4</text>
<text x="35.3" y="118.2" transform="rotate(-90 35.3 118.2)">2</text>
<text x="135.2" y="124.2">5</text>
<text x="135.2" y="129.3">6</text>
<text x="147.9" y="126.7">7</text>
</g>
</svg>
